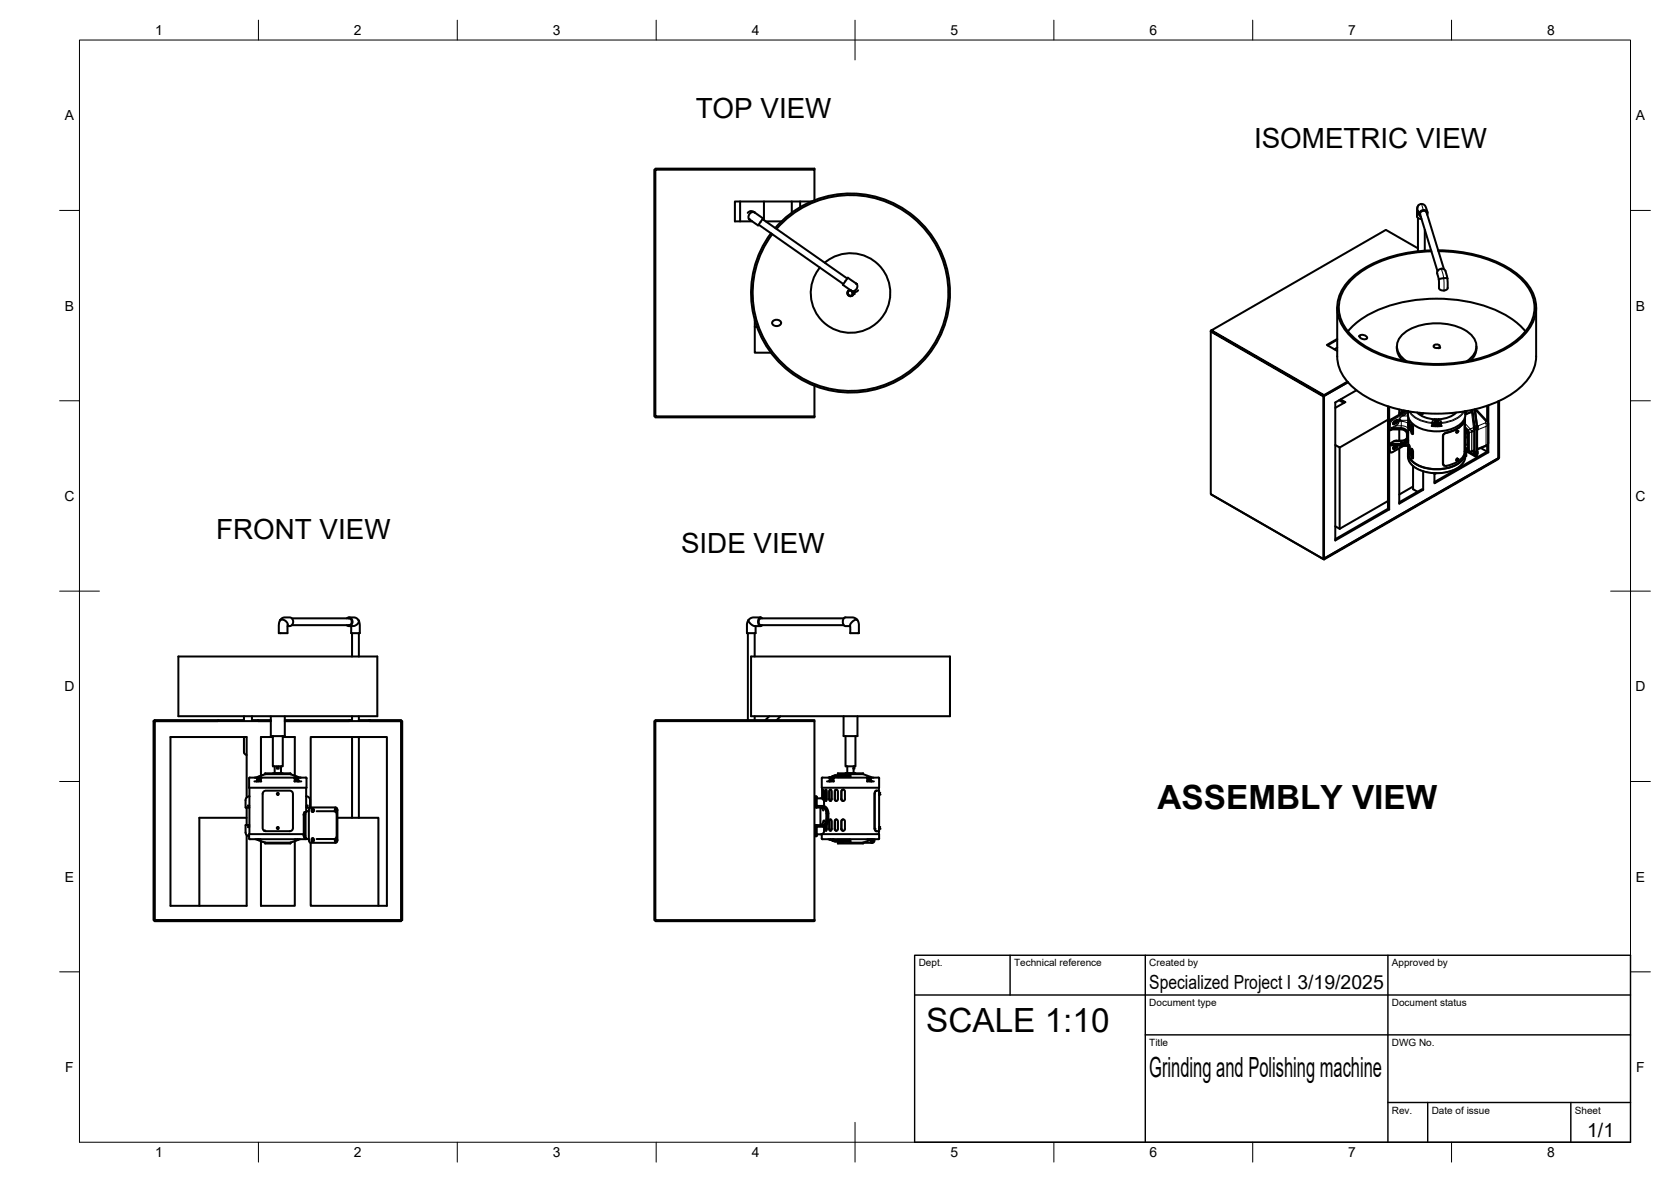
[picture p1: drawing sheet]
<svg xmlns="http://www.w3.org/2000/svg" width="420mm" height="297mm" viewBox="0 0 420 297" stroke-linecap="round" stroke-linejoin="round" font-family="sans-serif">
<!-- layer: Visible -->
<g fill="none" stroke="#000" stroke-width=".51">
<path d="M186.1 50.6v5M188.3 55l.2 .2M189.7 53.4l2.2 1.5-.2 .2-1.1 1.5-2.1-1.4M189.7 53.4a1.13 1.13 0 0 0-1.3 .4 1.13 1.13 0 0 0 .1 1.4M189.7 53.4v-.1a1.15 1.15 0 0 0-1.7 .2M190.8 56.5l21.2 14.9M191.7 55.1l21.3 14.9M192.1 50.6v4.7M192.5 55.6h4M194.9 57.3a25 25 0 0 1 42.4 7.6 25 25 0 0 1-27 33.5 25 25 0 0 1-16.4-39.8M195.3 57.5a24.6 24.6 0 0 1 41.6 7.5 24.6 24.6 0 0 1-26.6 33 24.6 24.6 0 0 1-16.1-39.1M199.1 50.6v2.9"/>
<path d="M201.2 50.6v1.5M204.1 50.6h-19.3v5h4.3M204.8 42.6v-.2h-40v.2h-.3v62h.3v.3h40v-.3M204.8 50.4v-7.8h-40v62h40M356.4 52l-.1 2.4a.98 .98 0 0 0 1.1 .6M356.5 54.8v8.4M357.1 53.8l4.3 14.3M358.2 57.8v5.2M358.7 53.3l4.4 14.4M358.7 53.5a.85 .85 0 0 0-1-.5 .85 .85 0 0 0-.6 1M358.9 54a1 1 0 0 0-.7-1.2 1 1 0 0 0-1.2 .6 .71 .71 0 0 0 .3 1M358.9 53.4l-.1-.6a1.37 1.37 0 0 0-2-1.3 1.51 1.51 0 0 0-.1 1.8l.1 .7"/>
<path d="M207.4 66a10 10 0 0 1 16.2 5.3 10 10 0 0 1-12 12.1 10 10 0 0 1-5.4-16.2M213.8 72.8a.79 .79 0 0 0-.6 1.3 .79 .79 0 0 0 1.4-.2M214 73a.67 .67 0 0 0-.8 .5 .67 .67 0 0 0 .5 .8 .67 .67 0 0 0 .8-.4M214.4 73.4l.1 .5M214.4 73.4h.4v.5h-.4zM214.4 73.3v.1M214.6 73.3l.2 .1M214.6 73.4h.1M214.8 73.4v.5h-.2M215.3 71.3l-2.1-1.5-1.3 1.8 2.1 1.5M215.3 71.3a1.12 1.12 0 0 1 .1 1.3 1.12 1.12 0 0 1-1.4 .5M215.3 71.3l.2 .1"/>
<path d="M215.8 72.9a1.12 1.12 0 0 1-1.8 .2M336.2 77.3v12.3a11.7 11.7 0 0 0 5.9 9.2 37.1 37.1 0 0 0 25.8 4.6 26.1 26.1 0 0 0 15.9-7.7 9.8 9.8 0 0 0 2.4-6.1v-12.3M356.5 62.4l-8-4.6-43.9 25.2v.2l28.3 16.3v-.2l-28.3-16.3-.2 .1M361.6 62.9a33.3 33.3 0 0 1 20.1 6.1 10.1 10.1 0 0 1 4.2 10.8 15.2 15.2 0 0 1-8.3 8.4 39.7 39.7 0 0 1-33.5-.4 14.1 14.1 0 0 1-7.7-8.7 9.9 9.9 0 0 1 3.8-9.6 31.1 31.1 0 0 1 19.6-6.6M361.7 63.1a32.7 32.7 0 0 1 19.7 6.1 10 10 0 0 1 4.1 10.6 15 15 0 0 1-8.2 8.2 39 39 0 0 1-33-.4 13.8 13.8 0 0 1-7.5-8.5 9.8 9.8 0 0 1 3.7-9.5 30.7 30.7 0 0 1 19.4-6.5M363.9 70l-.4-1.9a1.11 1.11 0 0 0-1.4-.5 1.11 1.11 0 0 0-.7 1.2l.4 1.5M363.9 70l-.9-.1-1.2 .4M363.9 70l.1 2.4a1.24 1.24 0 0 1-2.2 0v-2.1M189.8 80.4v8.2h4M189.8 82.2h.5M194.5 80.6a1.24 1.24 0 0 1 1.9 .5 1.2 1.2 0 0 1-1.1 .8 1.2 1.2 0 0 1-1.2-.8zM204.8 97v7.6"/>
<path d="M304.4 83.3l.2-.1 28.3 16.3-.2 .1zM304.6 83.2l-.2-.1v41.1l28.3 16.3 .2-.1M304.6 83.2l28.3 16.3M332.7 99.6v40.9M332.9 99.5l6-3.4-6 3.4v40.9l43.9-25.3v-14.3v14.3l.1-.1v-14.2M332.9 99.5v40.9M335.5 87.8h.1M336.2 85.2l-2.6 1.5 2.6 1.5M336.2 87.4l-.6 .4M336.2 85.4l-2.4 1.4M338.8 95.9l-5.9 3.4M338.9 83.3a25.2 25.2 0 0 1 15.4-7.7 37.4 37.4 0 0 1 25.4 4.3 16.5 16.5 0 0 1 3.9 3.4"/>
<path d="M341.1 98.1l-5.4 3v34.7l13.6-7.8M341.9 84.3l1-.1a.7 .7 0 0 1 .7 .9l-1 .1a.7 .7 0 0 1-.7-.9zM351.2 87v.6M351.2 87.6l.4 1.5 1.1 1.5M353.7 90.8a4.1 4.1 0 0 1-2.5-3.6 4.1 4.1 0 0 1 2.2-3.8 15.1 15.1 0 0 1 15.7 0 4.1 4.1 0 0 1 2.1 3.8 4.1 4.1 0 0 1-2.4 3.6M361.9 87.2l.1-.2a.88 .88 0 0 0-.8-.4 .88 .88 0 0 0-.7 .5l.6 .4h.7l.3-.2-.2-.1v.2M371.2 87v.6M371.2 87.6l-.3 1.5-1.1 1.5M336.7 100.6l1.2 .7M336.8 112.5v20.4M337.1 100.4l1.2 .7-2.6 1.4M349 105.5l-12.2 7-1.1-.7"/>
<path d="M349 102.1v25.8l.3 .1M349.2 111.6l.2 .1M349.3 102.2v3.9M349.3 108v3.6M349.3 113.4v14.6M349.4 108.1h.2M349.4 111.7h.2M349.9 105.3l-.3 .2a2.65 2.65 0 0 0-.4 2.5l.2 .1M349.9 107.5l2.3 .1a1.86 1.86 0 0 1 1.9 1.2M350 107.9h2.3a1.39 1.39 0 0 1 1.5 1.2 2.06 2.06 0 0 1-.3 1.9l-.9 .5h-2.6l-.4 .2M350 107.9l-.4 .2M350.3 106.4h-.1"/>
<path d="M350.3 112.7h-.1M350.9 106.1l-.7 .4M351 111.9l-.6 .4-.1 .5 .9-.3M351.1 110.7l-1.9 .9v1.5l.2 .5M351.2 105.6l-.8 .4-.1 .6 .9-.3 .2-.7-.2-.1-.3 .6M351.2 111.8l-.2 .4-.8 .5M351.5 111.8l-.3 .7M351.8 111.9l.4 .2h1.9M351.8 112.7v13.9l6-3.5v-4.7M351.8 102.9v1.3M351.8 107.9v2.8M352.9 112.1l-2.9 1.6-.6-.1"/>
<path d="M353 103.2l-1.2 .6M353.5 103.3l-3.6 2M353.8 110.1l-.4 .8-1.1 .4M353.8 110.1l-1 .6h-1.7M354 103.3a3.9 3.9 0 0 0 3 4.3 11 11 0 0 0 10.1-.9 3.4 3.4 0 0 0 1.3-3.3l-.1 .3M354 113.8a4.4 4.4 0 0 0 3.8 4.6 10.2 10.2 0 0 0 9.8-1.7l.7-1.1 .1-.9M354.1 110.6a1.86 1.86 0 0 1-1.9 1.3l-2.3 .1M354.1 107v6.2v-.8M354.1 104.9v2.2v-.8M354.1 113.2a3.4 3.4 0 0 0 2.4 3.7 10.9 10.9 0 0 0 10.8-.9 2.92 2.92 0 0 0 1.1-2.8M354.1 103.6h.1M354.1 103.6v-.2v.3"/>
<path d="M354.2 111.8l.3 .5-.1 1.9-.2-.5zM354.2 105.6l.3 .6-.1 1.9-.2-.5zM354.4 112.1l.1 1.8M354.4 106l.1 1.8M354.9 112.8l.4 .6-.1 1.8-.3-.2-.1-.5zM354.9 106.6l.4 .7v1.6l-.2 .2-.3-.7zM355 112.8v1.7l.3 .7M355 106.7v1.8l.3 .5M355.3 117.1v5.8l1.1 .7M356.3 103.7a7.9 7.9 0 0 0 9.8 0M356.9 103.7l.6 .5 .4-.4M360.2 106.1v.8l-.2 .1 1 .1"/>
<path d="M360.6 106.6a.68 .68 0 0 0 .6 .5 .68 .68 0 0 0 .7-.5M360.7 106.1l.4-.2a.48 .48 0 0 1 .7 .4l.4 .3M360.7 106.4l-.1 .1a.72 .72 0 0 0 .6 .5 .72 .72 0 0 0 .7-.5l-.1-.1M360.7 106.2l-.4 .4M360.8 106.4l-.1-.3 .1 .7v-.4h.3M360.9 106.1l.4-.2 .3 .3-.5 .2zM361 106.3l-.1-.1 .3-.2h.3v.3M361 106.1h.4l-.1 .1 .2 .1h-.5l.2-.1zM361 106.1h.1M361.1 106.4l.3 .1v.4l-.6-.1M361.1 118.9l-.4 .3M361.2 106.2v.1"/>
<path d="M361.2 106.2h.1M361.4 106.1h.1M361.6 106.3l-.2 .2M361.6 106.3h.2v.4l-.4 .2M361.6 106.3l.1-.1a.48 .48 0 0 0-.5-.3 .48 .48 0 0 0-.4 .3l.3 .2M361.6 106.3l-.5 .1M362.3 106.1l-.1 .8 .3 .1-1 .1M363.7 108.7a.98 .98 0 0 0-.9 .8v7l.3 .5M363.7 108.8a7.9 7.9 0 0 0 4.5-2.6v7.6a2.53 2.53 0 0 1-1.6 2.1l-1.3 .7-1.6 .5M363.7 108.8l-.7 .4-.1 .4v7a.65 .65 0 0 0 .8 .5M366.2 108.7h.1M366.2 115.3l.3-.1a.26 .26 0 0 1 0 .4 .26 .26 0 0 1-.3 .1z"/>
<path d="M366.5 108.2l-.3 .2v.3M366.5 108.2v.1M366.5 108.3v.3l-.3 .1M368 106.3l-1.4 1.3-1.3 .7-1.6 .4M368.2 106.2l-.3 .1M368.3 103.6h.1M368.3 103.4v.2M368.4 104.9v8.9a4 4 0 0 1-2.9 3.3 10.9 10.9 0 0 1-10-.9 3.3 3.3 0 0 1-1.4-3.1M368.4 107.3l.6 .7M368.4 107.8l.3 .3M368.4 113.1l.3 .3M368.4 113.8v.9"/>
<path d="M368.5 108.5v.1M368.5 112.7v.1M368.5 108.5l.1 .3zM368.5 112.8l.1 .3zM368.5 108.5l.2 .1v.3M368.6 108.5h.1l.1 .4M368.6 108.9h.1M368.6 113.1h.1M368.6 112.7l.2 .4M368.6 112.6l.2 .5M368.7 113.4v1.2l-.3 .1M368.7 103.3v.7"/>
<path d="M368.7 113.4h.1M368.7 108.1l.3 .9v4.2l-.1 .3-.2-.1M368.8 108.9h-.1M369 108l.4 .9-.2 4.5M369.2 113.4l-.3 .1 2.5 1.5M369.2 113.4l.5 .2 .9-.2 .1 .6M369.2 113.4h.1M369.6 113.6l1.2 .7M370.1 103.5l-.1 .1M370.1 103v.5M370.1 103.5l-1.7 .6M370.2 103.3l-.1 .2"/>
<path d="M370.2 103l.6 4.1M370.6 113.6v.3zM370.6 107.5v.3zM370.6 113.9l.1 .1M370.6 107.8l.1 .1M370.6 113.4v.1M370.7 113.5v.5M370.7 107.4v.5M370.7 113.5l-.1 .1M370.7 113.5h.1M370.7 107.4l-.1 .1M370.8 107.1v7.4l-.1-.5"/>
<path d="M370.8 102.9l.6 4.6v6.8l-.1 .1-.5 .1M370.9 103.1l.6 .2 2.5 2.6 .2 .6-.1 5.2-.4 .4-2.2 .9M371.1 114.5l.6 .3M371.4 107.2l.2 .4-.2 .4M371.4 113.3l.2 .4-.2 .4M371.4 114.1h.1M371.4 108h.1M371.5 112.7v.3M371.5 113h-.1M372.3 112.6l1.6 .9-13.2 7.6M373.9 111.9v1.6l.3 .2M373.9 102v3.9"/>
<path d="M374.2 101.9v11.8l-13.5 7.8v-2.6M304.6 124.3l28.3 16.3v-.2M335.7 132.3l1.1 .6M349 125.9l-12.2 7M349 127.9l-13.3 7.6M355.3 122.3l-3.5 2M357.8 123.1l-.2-.2-5.8 3.3M70.4 155.9a1.44 1.44 0 0 1 1.4-.7h1a1.11 1.11 0 0 1 .9 1 1.11 1.11 0 0 1-.9 1.1h-.5M70.4 155.8a1.43 1.43 0 0 1 1.9 1.2v2.1h-2.2v-2zM73.4 155.4h14.4M73.4 157.1h14.4M87.2 157.1l.5 .2"/>
<path d="M87.7 155.4a.85 .85 0 0 1 .8 .8 .85 .85 0 0 1-.8 .9M87.7 155.2a1.11 1.11 0 0 1 .9 1 1.11 1.11 0 0 1-.9 1.1h1.2a1.15 1.15 0 0 0 1.1-1.6l-.4-.4-.6-.1h-1.3l-.5 .2M88.5 159.1v5.9M90.2 155.9l.3 1.2v2h-2.2v-1.8M90.2 159.1v5.9M188 159.1v21.9M188.2 155.8a1.77 1.77 0 0 0 1.6 1.5h1.4l.4-.2M188.2 155.8l-.4 .9v2.4h2M189.8 159.1v5.9M190 157.3v1.8h-.2M191.2 155.4h21M191.2 157.1h21"/>
<path d="M191.2 155.2l.4 .2M191.2 155.2a1.25 1.25 0 0 0 0 2.1M191.2 155.2h-2l-1 .6M191.3 155.4a.92 .92 0 0 0-.6 .8 .92 .92 0 0 0 .6 .9M214 156.5l.3-.3a.78 .78 0 0 1 .8-.5 .78 .78 0 0 1 .7 .6l.2 2.8h-2.2l-.1-2zM215.5 155.8l-.9-.6h-2.1a1.27 1.27 0 0 0 0 2.1h1.3M332.9 140.4l43.9-25.3v.2l-43.9 25.3M44.9 165h50v15h-50zM61.3 180v1.2M63.4 180v1.2M68.1 180v5h3.5v-5M88.5 180v1.2"/>
<path d="M90.2 180v1.2M188.8 165h50.1v15h-50.1zM189.8 180v1M193.4 180l-1 1M196.3 180l-1 1M212.1 180v5h3.5v-5M38.6 181.2h.3v50h-.3zM38.9 181h16v.2h-16zM54.9 181h6.4M61.3 185.2l.1 3.9 .1 .4 .5 .2M62.7 198v11.6M62.8 195.4h11.1"/>
<path d="M62.8 195.4l-.2 .2v2.4h14.5v-2.4l-.2-.2M63.4 181h4.7M64 196.4h1.7M64.6 196.2l.2-.6 .1 .1v.5M64.6 195.7l1-.1-.1 .1M64.9 181v.2h3.2h-29.2v50h62v-50h-29.3h16.3v-.2M64.9 195.7h.6v.5M65.6 196.2h-1.1v.2M65.8 195.4l-.2 .2v.8M66.2 199l.6-.3h6.1a.8 .8 0 0 1 .8 .8v8.6a.8 .8 0 0 1-.8 .8h-6.1a.8 .8 0 0 1-.8-.8v-8.6zM66.7 194.5h6.3M66.7 194.5v-.2h6.3v.2"/>
<path d="M66.7 194.5l-2.4 .9M68.6 185v7.6h2.5v-7.6M68.6 194.3h2.5M68.6 185.2h-3v9.7M69.1 192.6v1.7M69.6 192.6v.6h.5v-.6M69.9 199.8h.1M70.7 192.6v1.7M71.1 185.2h3v9.8M71.6 181h16.9M73 194.5l2.4 .9M73.9 195.4h.1"/>
<path d="M73.9 195.4h3M73.9 195.4l.2 .2v.8M74 196.4h1.8M74.1 196.2h1.1v.2M74.5 195.7h.5v.5M75 195.7h-.9h.4v.5M77 198v6M88.5 185.2v20.3M90.2 185.2v20.3M90.2 181h2.7M92.9 181h8v.2h-8zM100.9 181.2h.2v50h-.2z"/>
<path d="M164.8 181.2h40v50h-40zM204.8 181.2v-.2h-40v.2h-.3v50h.3v.3h40v-.3M206.7 198v2.7M206.8 195.4h2.9M206.8 195.4l-.2 .2v2.4h14.4v-2.4M207.1 198.6l-.1 2.2M207.6 198.5l.2 .1 .1 .3v1.9l-.3 .5-.2-.5zM207.8 198.5l-.2 .4 .2 2.4M207.9 196.4h1.8M208.6 198.6l.2-.2 .3 .3v2.1a.36 .36 0 0 1-.3 .5 .36 .36 0 0 1-.3-.5zM208.6 196.2v-.5l.2-.1 .1 .6M208.6 195.7l1-.1-.2 .1"/>
<path d="M208.9 198.4l-.3 .5v1.9l.3 .5M208.9 195.7h.5v.5M209.3 195.1h1.1l-.4 .1M209.3 195.2h.7M209.3 195.1l-.2 .2M209.6 196.2h-1.1v.2M209.7 195.4h.1M209.8 195.4l-.2 .2v.8M209.8 195.4h8.1M210 198.6l.3-.2 .4 .3v2.1a.42 .42 0 0 1-.4 .5 .42 .42 0 0 1-.4-.5zM210 195.2l-1.7 .2M210.3 198.4l-.3 .5v2.1l.3 .3"/>
<path d="M210.4 195.3a2.52 2.52 0 0 1 2.1-.2h1.3v.1zM210.7 194.8h.3M210.7 194.8h-.2M211.7 198.6l.3-.2 .4 .3v2.1a.46 .46 0 0 1-.4 .5 .46 .46 0 0 1-.5-.5zM212 198.4l-.3 .2-.1 .3v1.9l.1 .3 .3 .2M212.6 185v7.6h2.5v-7.6M212.6 194.3h2.5M213 192.6v1.7M213.8 194.8h-2.1M213.8 195.3h-3M214.6 192.6v1.7M214.8 192.6v.6h-.2"/>
<path d="M217 194.5h-3.3l.1 .1-.1 .2h-2.3l.5-.3h-.6l-.5 .3h-.8l-.7 .3M217 194.5v-.2h-6.3v.5M217 194.5l2.4 .9M217.9 195.4h.1M217.9 195.4h3M217.9 195.4l.2 .2M218 196.4h1.7M218.1 196.2h1.1v.2M218.1 195.6v.8M218.5 195.7h.5v.5M219 195.7h-.9h.4v.5M220.4 198.7h.6l.1 1"/>
<path d="M220.9 195.4l.2 .2M221 198v.7M221 199.2v.6M221 199.8h.1M221 199.8v8M221.1 199.7h.1M62 205.5h-11.9v22.1M62 200.4v-15.2h-19.1v42.4h19.1v-17.7M62 202.9v4.5M62.3 202.4l.2 .1M62.4 207.8l-.1 .1M62.5 202.5h.2"/>
<path d="M62.5 207.8h.2M62.5 207.7l-.1 .1M62.6 210.7l.2 .2h14.1l.2-.2M62.7 200.1a.96 .96 0 0 0-1 1v1.8h1M62.7 207.4h-1v1.8a.96 .96 0 0 0 .9 .9M64.3 210.9l2.4 .9M64.9 211h.6M64.9 210.9v.1M65.5 210.9v.1M66.7 211.8h6.3M66.7 211.8v.2h6.3v-.2M69.9 208.3h.1"/>
<path d="M74.1 211.4v16.2h-8.5v-16.2M74.2 211h.6M74.2 210.9v.1M74.8 210.9v.1M75.4 210.9l-2.4 .9M76.4 209.6h-13.8v1.1M76.4 209.8v.3M76.4 204.6v.3M76.5 204.2l.4-.1-.1 .6-.1 5.2 .2 .7-.4-.1-.1-.6zM77 200.1h.1M77 200.1a.96 .96 0 0 1 1 1v1.8h-1M77.3 202.5h-.3"/>
<path d="M77.4 202.4l-.1 .1M77.7 203.9a.65 .65 0 0 0-.9 .6v5.7a.64 .64 0 0 0 .9 .6M77.7 203.5v7.7M77.7 203.5l.2-.5 .2-.1 6.6 .1 .1 .5v7.7l-.1 .5-.4 .1h-6.2l-.4-.3v-.3M78.1 202.9v-17.7h19.2v42.4h-19.2v-15.8M78.4 210.9a.32 .32 0 0 1 .4-.1 .32 .32 0 0 1 0 .5 .32 .32 0 0 1-.4 0M78.4 203.4a.32 .32 0 0 1 .4 0 .32 .32 0 0 1 0 .5 .32 .32 0 0 1-.4-.1M78.7 210.8l.2 .2-.1 .3-.2-.2zM78.7 203.4l.2 .2-.1 .3-.2-.2zM78.7 211.1h.1M78.7 211h.1M78.7 203.7h.1"/>
<path d="M78.7 203.6h.1M78.8 203.3a.36 .36 0 0 0-.5 .3 .36 .36 0 0 0 .5 .4M78.8 210.7a.36 .36 0 0 0-.5 .4 .36 .36 0 0 0 .5 .3M78.8 203.6v.1M78.8 211v.1M79.6 203.9h4.5l.3 .1 .2 .4v5.9l-.2 .4-.3 .1h-4.5M84.2 203.4a.35 .35 0 0 1 .6 .1 .35 .35 0 0 1-.3 .5M84.2 210.9l.1 .5h.3M84.5 210.7a.35 .35 0 0 1 .3 .5 .35 .35 0 0 1-.6 .1M84.5 210.6l.1 .1M84.6 203.4l.2 .2-.2 .3-.2-.2zM84.6 210.8l.2 .2-.2 .3-.2-.2z"/>
<path d="M84.6 211.1h.1M84.6 211h.1M84.6 203.7h.1M84.6 203.6h.1M84.6 203.3h-.3l-.1 .5M84.6 204l-.1 .1M84.7 203.6v.1M84.7 211v.1M84.8 205.5h10.3v22.1M204.9 200.1l.5 .2v2.6h-.5zM204.9 207.4h.5l-.2 2.7h-.3zM205.4 200.5l1 .1"/>
<path d="M205.4 202.4l.1 .1h1.4a1.7 1.7 0 0 1 1.4 1.9v1.5a1.7 1.7 0 0 1-1.4 1.9l-1.4-.1-.1 .2M205.4 202.9h1.6a1.36 1.36 0 0 1 1 1.5v1.5a1.36 1.36 0 0 1-1 1.5h-1.6M206.4 209.7l-1 .1M206.4 200.6a.79 .79 0 0 1 .8 .8v1.2M206.6 210.7l.1-1.1h14.3v1.1M206.6 210.7l.2 .2M206.7 202.9a1.32 1.32 0 0 1 1.1 1.5l-.2 2.2-.4 .6-.5 .2M206.7 209.6h.1M206.8 200.8l.1-2.4 .2 2.4M207 203.7l-.3-.6-.4-.2v4.5l.4-.3 .3-.5M207 200.8l.1 .2M207.2 207.7v1.2a.79 .79 0 0 1-.8 .8"/>
<path d="M207.6 207.5l.2 1.3M207.9 207.2l-.1 1.6-.3-.3-.1-.9M208.3 210.9l.6 .1M208.6 206.1l.2-.2 .3 .3v2.1a.36 .36 0 0 1-.3 .5 .36 .36 0 0 1-.3-.5zM208.9 211l.5 .1M208.9 211h.6M208.9 210.9v.1M208.9 205.9l-.3 .5v1.9l.3 .5M209.3 211.3l1.6 .2 .4 .3h.6l-.4-.3h2.2l.1 .1-.1 .2h3.3M209.3 211.1v.2M209.4 211.1h.6M209.5 211l.9 .3h-1.1"/>
<path d="M209.5 211l-.1 .1M209.5 210.9v.1M210 206.1l.3-.2 .4 .3v2.1a.42 .42 0 0 1-.4 .5 .42 .42 0 0 1-.4-.5zM210.3 205.9l-.3 .5v2.1l.3 .3M210.4 211l3.4 .1-.1 .2h-1.2a2.6 2.6 0 0 1-2.1-.3zM210.5 211.5l.2 .1M210.7 211.6h.3M210.7 211.6v.4h6.3v-.2M210.8 211h3M211.7 206.1l.3-.2 .4 .3v2.1a.46 .46 0 0 1-.4 .5 .46 .46 0 0 1-.5-.5zM211.7 211.5h2.1M212 205.9l-.3 .2-.1 .3v1.9l.1 .3 .3 .2"/>
<path d="M218.2 211h.6M218.2 210.9v.1M218.8 210.9v.1M219.2 211l-.3 .3-.1-.2 .2 .1v-.2M219.2 210.9l-.2 .4M219.2 210.9v.4h-.3M219.4 210.9l-2.4 .9M219.6 210.9a.72 .72 0 0 1-.5 .9M219.9 210.9a.69 .69 0 0 1-.5 .9h-2.4M221 208.9v.7M221 207.8l.1 .5M221 208.3v.6h-.1a.71 .71 0 0 1-.8-.1 .71 .71 0 0 1-.2-.7v-8.8l.2-.5 .3-.1-.3 .2-.2 .6v8.6l.2 .5 .3 .3"/>
<path d="M221 207.8v.5M221 208.3h.1M221.1 210.7l-.2 .2h-14.1M221.1 208.3h.1M38.9 231.2h62v.3h-62z"/>
<circle cx="69.9" cy="199.5" r=".25"/>
<circle cx="69.9" cy="208.1" r=".25"/>
</g>
<g fill="#000">
<circle cx="351.8" cy="105.4" r=".25"/>
<circle cx="360.9" cy="105.5" r=".25"/>
<circle cx="361.5" cy="105.5" r=".25"/>
<circle cx="366.3" cy="108.7" r=".25"/>
<circle cx="366.3" cy="115.7" r=".25"/>
<circle cx="366.5" cy="115.4" r=".25"/>
<circle cx="366.5" cy="108.4" r=".25"/>
<circle cx="369.3" cy="113.4" r=".25"/>
<circle cx="370" cy="108.3" r=".25"/>
<circle cx="370.8" cy="113.5" r=".25"/>
<circle cx="371.4" cy="107.2" r=".25"/>
<circle cx="74.1" cy="195.6" r=".25"/>
<circle cx="221.1" cy="199.2" r=".25"/>
<circle cx="221.1" cy="199.7" r=".25"/>
<circle cx="66.4" cy="208.8" r=".25"/>
<circle cx="66.5" cy="208.8" r=".25"/>
<circle cx="84.6" cy="210.3" r=".25"/>
<circle cx="84.6" cy="204.4" r=".25"/>
<circle cx="207" cy="206.5" r=".25"/>
<circle cx="207.1" cy="206.2" r=".25"/>
<circle cx="207.1" cy="206.3" r=".25"/>
<circle cx="219.9" cy="208.3" r=".25"/>
<circle cx="221.1" cy="207.8" r=".25"/>
<circle cx="221.1" cy="208.3" r=".25"/>
</g>
<!-- layer: Visible Narrow -->
<g fill="none" stroke="#000" stroke-width=".25">
<path d="M357.3 51.3l.6 1.5M362.4 67.5l.6 2.4 .1 3.1M349.2 106.5l.2 .1v1.5M349.4 111.7v1.5l-.2-.1M349.4 113.2l.2 .5M349.4 113.2h.2l.2 .4h.4M349.6 106.6v1.5M349.6 111.7v1.5M349.9 111.5v.5l.2-.1M350 107.6v.3M350 111.5v.4M350.2 113.6h.1"/>
<path d="M350.2 105.6l-.4 .4-.2 .6h-.2M350.2 112.7l.3 .1M350.2 106.5l.3 .1M350.4 110.9h2l-.1 .6M350.9 112.3l.3 .2M350.9 106.1l.3 .2M351.7 111.9a.47 .47 0 0 0 .7 .2M351.8 105.6h2.2v.7l-.8-.3-1.4-.1zM351.8 105.9l-.3 .7-.4 .4v-.2M351.8 105.6l-.1 .1M351.8 105.9h-.1M352.3 107h-1.2l-1 .6"/>
<path d="M352.3 107a2.05 2.05 0 0 1 1.8 .7M352.3 105.9v1.1M352.4 107l-.2 .6M352.6 104.4l.1 .1-.6 .5-.3 .6M352.8 112.1l-2.6 1.5M353.8 110.1l-.8 .7-.7 .1v-.2M353.8 103.3l-3.7 2.1-.2-.1M353.8 111.1l.2-.1v.7h-1M354 103.6l-1.6 .9a2.83 2.83 0 0 0-.9 1.9l-1.6 1.1v.4M354 103.4l-3.8 2.2-.1-.2-.5 .5-.2 .7M354 103.8l-1.3 .7h1.3M354 104.5v1.1"/>
<path d="M354 106.3l.1 .2M354 114.7a4.1 4.1 0 0 0 3 3.4 11 11 0 0 0 10.1-.9 3.2 3.2 0 0 0 1.3-2.5M354 104.5h.1M354.1 110.9v.1M354.1 106.3h-.1M354.1 111.7l-.1 .4M354.1 105.6h-.1M354.1 103.4v.3M354.3 103.4a7 7 0 0 0 5.7 3M354.4 105.8h-.2M354.4 111.9l-.2 .1M354.4 113.5h-.2"/>
<path d="M354.4 107.4h-.2M354.5 103.4a7.1 7.1 0 0 0 5.5 2.8M355 114.5h-.2M355 108.3l-.2 .1M355 106.8l-.2 .1M355 112.9l-.2 .1M360 106.4v.6M360.1 106.1l-.1 .3M360.1 106.2h.1M360.2 106.3l-.2 .1M360.8 105.6l.4-.2 .5 .2M360.8 105.5l-.6 .6"/>
<path d="M360.8 105.6l-.1-.3a.64 .64 0 0 0-.6 .8M360.9 105.5h.1M361.7 105.6v-.2a.6 .6 0 0 1 .7 .8M361.7 105.5l.6 .6M362.2 106.3l.3 .1M362.4 106.2h-.2M362.5 106.2v.2M362.5 106.4v.6M362.8 109.5l.1 .1M362.8 116.5l.1 .1M363.7 108.7v.1M366.3 108.4h.2l-.1 .3z"/>
<path d="M366.3 108.3h.2M366.3 115.3h.1M366.4 115.3l-.2 .4M366.4 108.3l-.2 .4M366.4 115.3h.1M366.4 115.2v.1M366.4 108.2v.1M366.4 115.4l-.1 .2 .1 .1M366.4 115.4h.1l-.1 .3M366.4 115.6v.1M366.4 108.6v.1M367.9 106.3h.1"/>
<path d="M368 103.4a7.1 7.1 0 0 1-5.6 2.8M368.2 103.4a7 7 0 0 1-5.7 3M368.3 103.4v.3M368.4 110v1.5M368.4 108.7a4 4 0 0 1 .2 3.3l-.2 .1M369 108l-.3 .1M369.2 108.3l.1-.2a.43 .43 0 0 1 .6-.1 .43 .43 0 0 1 .1 .5v.1M369.3 108.6h.7M369.3 113.3h.7M369.3 108.9l-.3 .1M369.3 113.1l-.3 .1M370 103.6l.5 3.9-.8 .3-1.3-1.4"/>
<path d="M370 103.6l-1.6 .7M370 113.3l-.1 .3M370 108.6v4.7M370.2 103.3l.5 4-.2 .4M370.2 103.4l-.2 .2M370.4 113.1l-.4 .2M370.4 113.1l.4 .1M370.5 107.9h.3v.3v5.3l-.4-.2v-.2M370.5 107.7l-.1 .8-.4 .1M370.6 107.7h-.1M370.6 102.9l.6 4.2h-.4M370.7 107.3v.1"/>
<path d="M370.7 113.4v.1M370.8 108.6l-.4-.1v4.6M370.8 108h.4v6.2h-.4M370.9 103.2h.1M370.9 103.1l.2 .1M371 103.1v.1M371 103.1l.5 .2M371.1 103.1l-.1 .1M371.1 103.2l.4 3.9-.1-.1M371.1 103.2l2.4 2.6 .5 .1M371.4 107.2l.1 .8M371.4 107.2l-.2-.1v.9l.2-.2"/>
<path d="M371.4 114l-.2 .5M371.4 113.5v.6M371.5 112.7h-.1M371.5 108l-.1 .1M371.5 103.3h.1M373.5 106.3l-2 .8v.1M373.5 106.3l.2 .9 .3-.3M373.5 106.2l.5 .7M373.6 105.8l-.1 .4M373.7 111.8v.3M373.7 111.8v-4.6l-2.2 .8v4.7M373.7 111.8l-2.2 .9"/>
<path d="M374 111.7l-.3 .1M374 111.7l-.1 .2M374.2 106.5l-.2 .4M374.2 111.3l-.2 .4"/>
</g>
<!-- layer: BORDER -->
<g fill="none" stroke="#000" stroke-width=".25">
<path d="M20 10.1h390v276.9h-390zM65 5.1v5M115 5.1v5M165 5.1v5M215 5.1v10M265 5.1v5M315 5.1v5M365 5.1v5M15 52.9h5M410 52.9h5M15 100.7h5M410 100.7h5"/>
<path d="M15 148.6h10M405 148.6h10M15 196.4h5M410 196.4h5M15 244.2h5M410 244.2h5M65 287v5M115 287v5M165 287v5M215 282.1v9.9M265 287v5M315 287v5"/>
<path d="M365 287v5"/>
</g>
<!-- layer: TITLEBLOCK -->
<path d="M230 240.1h180v46.9h-180zM230 250h180M254 240.1v9.9M288 240.1v46.9M349 240.1v46.9M288 260.1h122M349 277.1h61M359 277.1v9.9M395 277.1v9.9" fill="none" stroke="#000" stroke-width=".36"/>
<g font-size="8.4">
<text x="291.1" y="203.4">ASSEMBLY VIEW</text>
<text x="232.9" y="259.3">SCALE 1:10</text>
</g>
<g font-size="7">
<text x="174.9" y="29.6">TOP VIEW</text>
<text x="315.3" y="37.3">ISOMETRIC VIEW</text>
<text x="54.4" y="135.4">FRONT VIEW</text>
<text x="171.2" y="139">SIDE VIEW</text>
<text x="289" y="270.6">Grinding and Polishing machine</text>
</g>
<g font-size="4.9">
<text x="289" y="248.5">Specialized Project I 3/19/2025</text>
<text x="399.1" y="285.7">1/1</text>
</g>
<g font-size="3.5">
<text x="39" y="8.8">1</text>
<text x="89" y="8.8">2</text>
<text x="139" y="8.8">3</text>
<text x="189" y="8.8">4</text>
<text x="239" y="8.8">5</text>
<text x="289" y="8.8">6</text>
<text x="339" y="8.8">7</text>
<text x="389" y="8.8">8</text>
<text x="16.3" y="30.2">A</text>
<text x="411.3" y="30.2">A</text>
<text x="16.3" y="78">B</text>
<text x="411.3" y="78">B</text>
<text x="16.2" y="125.9">C</text>
<text x="411.2" y="125.9">C</text>
<text x="16.2" y="173.7">D</text>
<text x="411.2" y="173.7">D</text>
<text x="16.3" y="221.6">E</text>
<text x="411.3" y="221.6">E</text>
<text x="16.4" y="269.4">F</text>
<text x="411.4" y="269.4">F</text>
<text x="39" y="290.8">1</text>
<text x="89" y="290.8">2</text>
<text x="139" y="290.8">3</text>
<text x="189" y="290.8">4</text>
<text x="239" y="290.8">5</text>
<text x="289" y="290.8">6</text>
<text x="339" y="290.8">7</text>
<text x="389" y="290.8">8</text>
</g>
<g font-size="2.5">
<text x="231" y="242.9">Dept.</text>
<text x="255" y="242.9">Technical reference</text>
<text x="289" y="242.9">Created by</text>
<text x="350" y="242.9">Approved by</text>
<text x="289" y="252.8">Document type</text>
<text x="350" y="252.8">Document status</text>
<text x="289" y="262.9">Title</text>
<text x="350" y="262.9">DWG No.</text>
<text x="350" y="279.9">Rev.</text>
<text x="360" y="279.9">Date of issue</text>
<text x="396" y="279.9">Sheet</text>
</g>
</svg>
